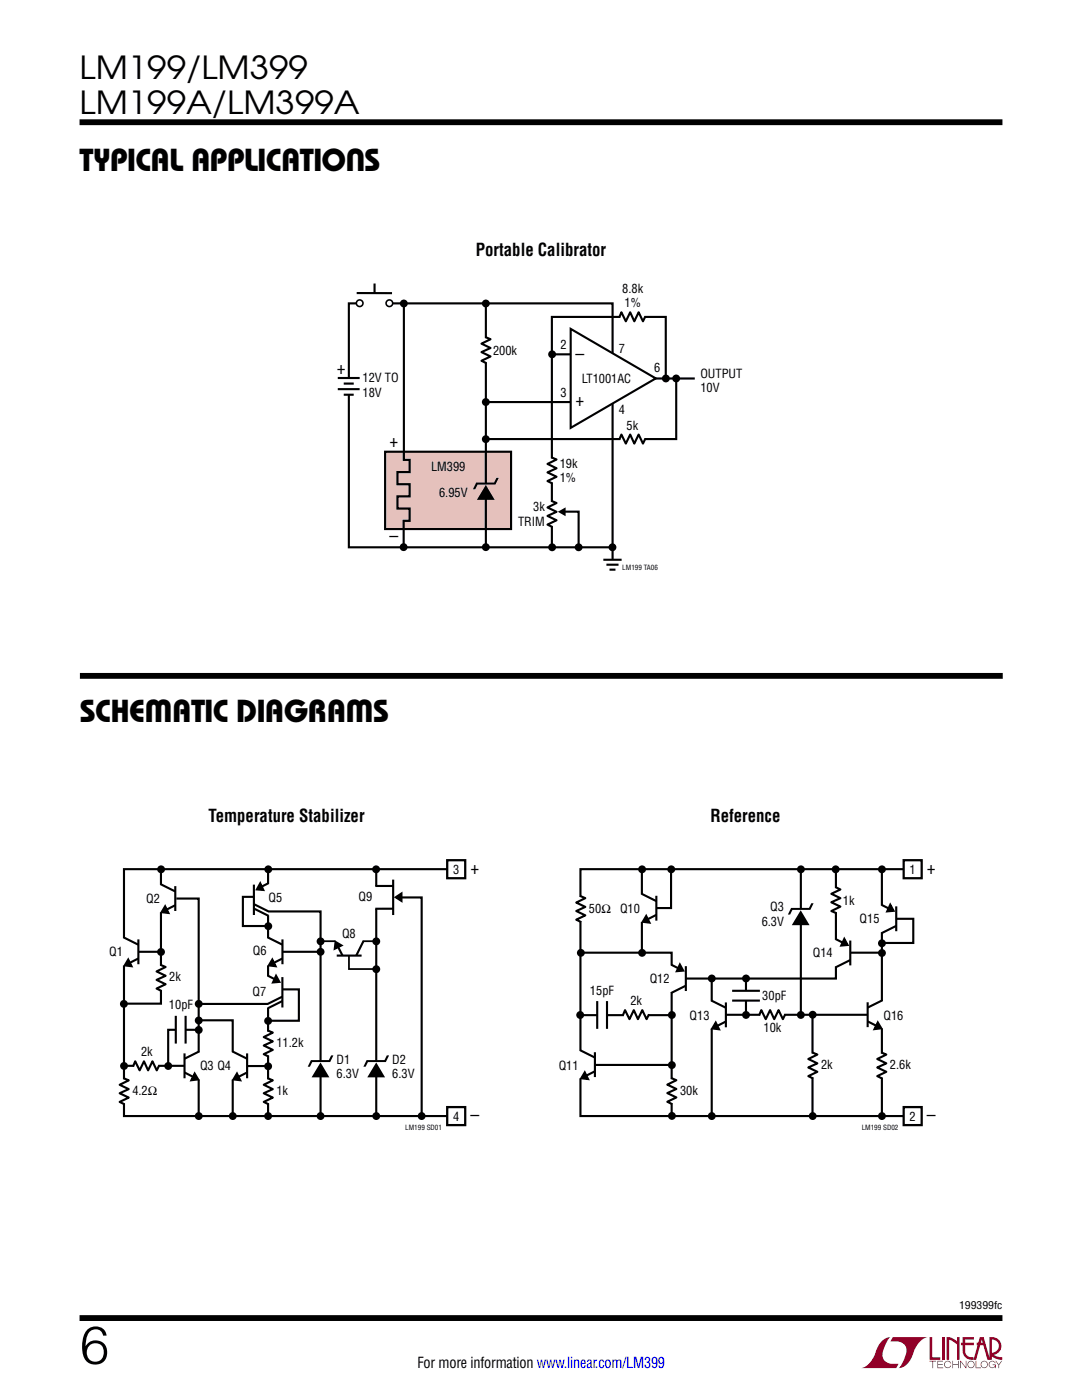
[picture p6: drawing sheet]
<svg xmlns="http://www.w3.org/2000/svg" width="216mm" height="279mm" viewBox="0 0 216 279" stroke-linecap="round" stroke-linejoin="round" font-family="sans-serif">
<g fill="#910028">
<path d="M185.5 266.8h.5v4.1h1.6v.5h-2.1z"/>
<path d="M176.2 267.4l1-.5h.5h-.1a6.2 6.2 0 0 0-1.4 4 2.58 2.58 0 0 0 3.1 1.3l-.5 .8h-6.9a4.9 4.9 0 0 0 3-3.8l.4-.7z"/>
<path d="M178.1 266.9h7a4.9 4.9 0 0 0-3.1 3.7 3.2 3.2 0 0 1-2.7 2.4h.1a6.2 6.2 0 0 0 1.4-4.1 2.58 2.58 0 0 0-3.1-1.2z"/>
<path d="M188 266.8h.5v4.6h-.5z"/>
<path d="M188.9 266.8l1 .2 1.1 .7v-.9h.5v4.6h-.5v-3.1l-1.6-.9v4h-.5z"/>
<path d="M185.5 271.6h1.3v.1h-.6v1.3h-.1v-1.3h-.6z"/>
<path d="M187 271.6h1.2v.1h-1v.5h.9v.2h-.9v.5h1v.1h-1.2z"/>
<path d="M190 271.6h.2v.6h1v-.6h.1v1.4h-.1v-.6h-1v.6h-.2z"/>
<path d="M191.6 271.6h.1l1 1.2v-1.2h.1v1.4l-1.1-1.2v1.2h-.1z"/>
<path d="M194.7 271.6h.1v1.3h.9v.1h-1z"/>
<path d="M198.6 271.6h.2l.5 .7 .5-.7h.2l-.6 .8v.6h-.2v-.6z"/>
<path d="M192.1 266.8h2.2v.5h-1.7v.7h1.7v.5h-1.7v1.1a1.32 1.32 0 0 0 1.7 1.3v.5l1.2-4.6h.8l1.1 4.1v-4.1a1.84 1.84 0 0 1 2.4 1.4 1.84 1.84 0 0 1-1.5 2.2l.8 .4 .9 .1v.5l-1.2-.2-1-.6v-.6a1.34 1.34 0 0 0 1.5-1.2 1.34 1.34 0 0 0-1.4-1.5v4.1h-.9l-.8-2.9h-1.3v-.5h1.2l-.2-.7-1.1 4.1a2.06 2.06 0 0 1-2.7-1.3v-1.6h-.4v-.5h.4z"/>
<path d="M193.2 271.8a.72 .72 0 0 1 1.2 .1 .72 .72 0 0 1-.4 1.1 .72 .72 0 0 1-1-.7h.2a.59 .59 0 0 0 .8 .5 .59 .59 0 0 0 .2-.9 .59 .59 0 0 0-1 .2v.2h-.2z"/>
<path d="M195.9 271.8a.72 .72 0 0 1 1.1 .1 .72 .72 0 0 1-.4 1.1 .72 .72 0 0 1-.9-.7h.1a.59 .59 0 0 0 .8 .5 .59 .59 0 0 0 .2-.9 .59 .59 0 0 0-.9 .2l-.1 .2h-.1z"/>
<path d="M197.5 271.8a.72 .72 0 0 1 1.2 .2h-.2a.59 .59 0 0 0-.9-.1 .59 .59 0 0 0 .1 .9 .59 .59 0 0 0 .9-.4h-.5v-.1h.6v.7h-.1v-.3a.73 .73 0 0 1-1.1 .2 .73 .73 0 0 1 0-1.1z"/>
<path d="M188.6 271.8a.71 .71 0 0 1 1.2 .3h-.1a.59 .59 0 0 0-.9-.3 .59 .59 0 0 0-.1 1 .59 .59 0 0 0 1-.3h.1a.73 .73 0 0 1-1.1 .4 .73 .73 0 0 1-.1-1.1z"/>
</g>
<path d="M15.9 24.4h184.1M15.9 134.9h184.2M15.9 263h184.1" fill="none" stroke="#000" stroke-width="1.2" stroke-linecap="butt"/>
<path d="M76.8 90.2h25.2v15.4h-25.2z" fill="#e5c1bc"/>
<g fill="none" stroke="#000" stroke-width=".42">
<path d="M71.2 58.5h7M80.6 60.7v31.1h1.1v2.4h-2.4v2.4h2.4v2.5h-2.4v2.4h2.4v2.5h-1.2v5.1M96.9 67.3l1 .4-1.8 .9 1.8 .9-1.8 .8 1.8 .8-1.8 .9 1 .5M97 60.6v48.7M110.1 70.7h4.3M127.1 75.5h7.7M128.8 63.1l-.5 1-.9-1.8-.8 1.8-.9-1.8-.8 1.8-.9-1.8-.4 1M132.8 75.2v-12h-22.7v45.4M134.9 75.5h3.7M134.9 75.2v12.4h-37.5M76.8 90.2h25.2v15.4h-25.2zM97 80.2h17.4"/>
<path d="M128.8 87.5l-.5 1-.9-1.8-.8 1.8-.9-1.8-.8 1.8-.9-1.8-.4 1M112.6 102.1h2.9v7.2M122.2 109.2h-52.6v-48.7h52.6v52.3"/>
</g>
<path d="M71.8 60.5h5.9M97 67.5v4.8M123.8 63.2h4.8M123.8 87.6h4.8" fill="none" stroke="#fff" stroke-width="1.1" stroke-linecap="butt"/>
<path d="M96.9 96.4v2.2" fill="none" stroke="#e5c1bc" stroke-width="1.1" stroke-linecap="butt"/>
<g fill="#000">
<path d="M96.9 96.8l1.8 3h-3.5zM95 96.3h3.6l.5-.9h.4l-.6 1.3h-3.6l-.5 .9h-.4zM111.3 102.1l1.6-.8v1.7z"/>
<circle cx="80.6" cy="60.6" r=".79"/>
<circle cx="96.9" cy="60.6" r=".79"/>
<circle cx="110.2" cy="70.7" r=".79"/>
<circle cx="132.9" cy="75.5" r=".79"/>
<circle cx="134.9" cy="75.5" r=".79"/>
<circle cx="96.9" cy="87.6" r=".79"/>
<circle cx="96.9" cy="80.2" r=".79"/>
<circle cx="80.5" cy="109.2" r=".79"/>
<circle cx="96.9" cy="109.2" r=".79"/>
<circle cx="110.2" cy="109.2" r=".79"/>
<circle cx="115.5" cy="109.2" r=".79"/>
<circle cx="122.2" cy="109.2" r=".79"/>
</g>
<circle cx="71.8" cy="60.5" r=".66" fill="#fff"/>
<circle cx="71.8" cy="60.5" r=".66" fill="none" stroke="#000" stroke-width=".32"/>
<circle cx="77.7" cy="60.5" r=".66" fill="#fff"/>
<circle cx="77.7" cy="60.5" r=".66" fill="none" stroke="#000" stroke-width=".32"/>
<path d="M74.7 56.6v1.9M67.4 75.4h4.4M67.4 77.7h4.4M68.6 76.6h2M68.6 78.8h2M110 100l1 .4-1.8 .9 1.8 .8-1.8 .9 1.8 .8-1.8 .9 1 .5M110 91.3l1 .4-1.8 .9 1.8 .9-1.8 .8 1.8 .8-1.8 .9 1 .5M120.4 111.7h3.6M121 112.7h2.4M121.6 113.7h1.2" fill="none" stroke="#000" stroke-width=".42"/>
<path d="M69.6 75.5v3.3M110.1 91.5v4.8M110.1 100.2v4.8M122.2 111.7v2.2" fill="none" stroke="#fff" stroke-width="1.1" stroke-linecap="butt"/>
<path d="M113.9 65.6l17 9.9-17 9.9z" fill="#fff"/>
<g fill="none" stroke="#000" stroke-width=".42">
<path d="M113.9 65.6l17 9.9-17 9.9zM32 176.5l3 1.4M32.1 173.5v26.8h-7M35 176.8v5M35.2 179.3h4.4v43.4M50.7 176.5v6.1M51.1 179h-2.6v5.8h5M53.5 173.5v49.1M53.6 176.3l-1.9 .9M74.9 176.8h3.5M75.1 173.6v48.7M78.5 175.5v7.1"/>
<path d="M79.8 179.1h4.3v43.5M90.6 173.5h-65.9v49.2h65.9M24.7 187.1l2.9 1.4M27.1 190h4.9M27.6 191.3l-2.4 1.2M27.6 187.5v4.9M32 192.6l1 .4-1.8 .9 1.8 .8-1.8 .9 1.8 .8-1.8 .9 1 .5M35 180.7l-2.5 1.2M50.7 181.3l2.9 1.5M50.7 180.4l2.9 1.5h10.4v40.4M53.4 187.1l2.9 1.4M53.4 194.7l1.9 .9"/>
<path d="M55.6 197.4h4v6.3h-6.1M56 190h8M56.3 198.9l-2.9 1.5h-13.7M56.3 199.8l-2.9 1.4M56.3 191.3l-2.4 1.2M56.3 195v6.1M56.4 187.5v4.9M67.1 188.3l1.2 2.4M67.2 190.7h5M72.5 187.8l-1.4 2.9M78.4 181.4h-3.5M24.7 215.2l1 .4-1.8 .9 1.8 .9-1.8 .8 1.8 .8-1.8 .9 1 .5"/>
<path d="M24.7 212.7h12.7M31.8 212.6l-.5 1-.9-1.8-.8 1.8-.9-1.8-.8 1.8-.9-1.8-.4 1M36.8 210.2v5M36.8 214l2.5 1.3M39.7 209.8l-2.9 1.5M40 203.6h6.4v19.1M46.4 209.8l2.9 1.5M48.9 212.8h4.2M49.3 214l-2.4 1.3M49.3 210.2v5M53.4 205.7l1 .4-1.8 .9 1.8 .8-1.8 .9 1.8 .8-1.8 .9 1 .5M53.4 215.2l1 .4-1.8 .9 1.8 .9-1.8 .8 1.8 .8-1.8 .9 1 .5"/>
</g>
<path d="M64.3 187.8h10.7M69.6 190.2v3.2h5.4" fill="none" stroke="#000" stroke-width=".35"/>
<g fill="none" stroke="#fff" stroke-width="1.1" stroke-linecap="butt">
<path d="M32.1 176.6v5.5M33.3 179.3h1.7M50.7 179h1.6M53.5 176.4v6.3M75.1 176.8v4.6M89.3 173.5h3.5M91 171.7v3.6M24.8 187.2v5.5M26 190h1.6M32.1 192.8v4.8M53.5 194.9v6.3M53.5 187.2v5.5"/>
<path d="M54.7 197.5h1.6M54.7 190h1.7M66.9 187.9h5.5M69.7 189.1v1.6M24.8 215.4v4.8M26.8 212.7h4.8M36.8 212.7h1.6M39.7 210v5.5M46.5 210v5.5M47.7 212.7h1.6M53.5 205.9v4.8M53.5 215.4v4.8"/>
<path d="M64 211.7v2.2M75.1 211.7v2.2"/>
</g>
<g fill="#000">
<path d="M51.9 176.4l.6 1.2-1.2-.1zM79 179.1l1.1-.7v1.3zM25.6 191.6l.6 1.2-1.3-.2zM32.9 180.9l.6 1.3-1.2-.2zM54.3 191.6l.6 1.2-1.2-.2zM55.1 194.8l.6 1.1-1.2 .1zM67 188l1.1 .7-1.3 .6zM38.8 214.3l.7 1.1-1.3 .1zM47.3 214.3l.6 1.2-1.3-.1zM64 212l1.7 3h-3.5zM62 211.6h3.6l.5-1h.4l-.6 1.4h-3.6l-.5 .9h-.4zM75.1 212l1.7 3h-3.5z"/>
<path d="M73.2 211.6h3.5l.5-1h.4l-.6 1.4h-3.6l-.4 .9h-.5z"/>
<circle cx="32.1" cy="173.5" r=".79"/>
<circle cx="53.5" cy="173.5" r=".79"/>
<circle cx="75.1" cy="173.5" r=".79"/>
<circle cx="32.1" cy="190" r=".79"/>
<circle cx="53.5" cy="184.8" r=".79"/>
<circle cx="64" cy="190" r=".79"/>
<circle cx="64" cy="187.9" r=".79"/>
<circle cx="75.1" cy="187.9" r=".79"/>
<circle cx="75.1" cy="193.4" r=".79"/>
<circle cx="24.7" cy="200.3" r=".79"/>
<circle cx="24.7" cy="212.7" r=".79"/>
<circle cx="33.6" cy="212.7" r=".79"/>
<circle cx="39.7" cy="203.7" r=".79"/>
<circle cx="39.7" cy="200.3" r=".79"/>
<circle cx="39.7" cy="205.6" r=".79"/>
<circle cx="53.5" cy="212.8" r=".79"/>
<circle cx="53.5" cy="203.7" r=".79"/>
<circle cx="39.7" cy="222.7" r=".79"/>
<circle cx="46.4" cy="222.7" r=".79"/>
<circle cx="53.5" cy="222.7" r=".79"/>
<circle cx="64" cy="222.7" r=".79"/>
<circle cx="75.1" cy="222.7" r=".79"/>
<circle cx="84.1" cy="222.7" r=".79"/>
</g>
<path d="M51.9 176.4l.6 1.2-1.2-.1zM79 179.1l1.1-.7v1.3zM25.6 191.6l.6 1.2-1.3-.2zM32.9 180.9l.6 1.3-1.2-.2zM54.3 191.6l.6 1.2-1.2-.2zM55.1 194.8l.6 1.1-1.2 .1zM67 188l1.1 .7-1.3 .6zM38.8 214.3l.7 1.1-1.3 .1zM47.3 214.3l.6 1.2-1.3-.1z" fill="none" stroke="#000" stroke-width=".49"/>
<path d="M89.2 171.7h3.6v3.6h-3.6z" fill="#fff"/>
<path d="M89.2 171.7h3.6v3.6h-3.6z" fill="none" stroke="#000" stroke-width=".45"/>
<path d="M89.3 222.8h3.5M91 221v3.5" fill="none" stroke="#fff" stroke-width="1.1" stroke-linecap="butt"/>
<path d="M89.2 220.9h3.6v3.6h-3.6z" fill="#fff"/>
<path d="M89.2 220.9h3.6v3.6h-3.6z" fill="none" stroke="#000" stroke-width=".45"/>
<g fill="none" stroke="#000" stroke-width=".42">
<path d="M115.8 178.8l1 .4-1.8 .9 1.8 .9-1.8 .8 1.8 .9-1.8 .8 1 .5M128 178.4l2.9 1.4M128.1 173.5v16.6M131 178.8v4.9M133.9 173.5v7.7h-3.4M159.8 173.4v29.1M166.7 177l1 .5-1.8 .9 1.8 .8-1.8 .9 1.8 .8-1.8 .9 1 .4M166.8 173.5v21.8h-30.4M176 173.5v48.7M181.7 173.5h-65.9v49.2h65.9M115.9 190.1h18.1v32.1M130.9 182.6l-2.4 1.2"/>
<path d="M168.7 190.1h7.2M176.1 199.6l-3 1.5M35.1 202.7v5.6M37 202.7v5.6M39.3 205.5h-5.7v7.3M115.8 209.6l2.9 1.5M115.9 202.6h17.8M118.1 212.5h16M118.7 213.8l-2.4 1.2M118.7 210v5M129.5 202.4l-.5 1-.8-1.8-.9 1.8-.8-1.8-.9 1.8-.9-1.8-.4 1M133.9 215.1l1.1 .5-1.8 .9 1.8 .8-1.8 .9 1.8 .8-1.8 .9 .9 .5"/>
<path d="M144.1 202.5h29.8M156.7 202.4l-.5 1-.8-1.8-.9 1.8-.8-1.8-.9 1.8-.9-1.8-.4 1M162.1 210l1 .5-1.8 .8 1.8 .9-1.8 .8 1.8 .9-1.8 .9 1 .4M162.1 202.9v19.4M173.1 200v5M173.1 203.8l2.5 1.3M175.8 210l1.1 .5-1.9 .8 1.9 .9-1.9 .8 1.9 .9-1.9 .9 1 .4"/>
</g>
<g fill="none" stroke="#fff" stroke-width="1.1" stroke-linecap="butt">
<path d="M115.9 179v4.8M128.1 178.5v5.5M166.8 177.2v4.8M180.4 173.5h3.5M182.1 171.7v3.6M129.3 181.3h1.7M159.8 181.3v2.2M176 199.8v5.5M35.1 205.5h1.9M115.9 209.8v5.4M117.1 212.5h1.6M124.5 202.5h4.8"/>
<path d="M134.1 215.4v4.8M151.7 202.5h4.8M162.2 210.2v4.9M173.1 202.5h1.7M175.9 210.2v4.9"/>
</g>
<g fill="#000">
<path d="M128.9 182.9l.6 1.2-1.2-.2zM159.8 181.7l1.7 2.9h-3.5zM157.9 181.2h3.5l.5-.9h.4l-.6 1.3h-3.6l-.4 .9h-.5zM116.7 214.1l.6 1.2-1.3-.1zM175.2 204.1l.6 1.1-1.2 .1z"/>
<circle cx="128.1" cy="173.5" r=".79"/>
<circle cx="133.9" cy="173.5" r=".79"/>
<circle cx="159.8" cy="173.5" r=".79"/>
<circle cx="166.7" cy="173.5" r=".79"/>
<circle cx="176" cy="173.5" r=".79"/>
<circle cx="115.9" cy="190.2" r=".79"/>
<circle cx="128.1" cy="190.2" r=".79"/>
<circle cx="142" cy="195.3" r=".79"/>
<circle cx="148.9" cy="195.3" r=".79"/>
<circle cx="176" cy="188.3" r=".79"/>
<circle cx="176" cy="190.2" r=".79"/>
<circle cx="115.8" cy="202.6" r=".79"/>
<circle cx="134.1" cy="202.6" r=".79"/>
<circle cx="134.1" cy="212.6" r=".79"/>
<circle cx="148.9" cy="202.6" r=".79"/>
<circle cx="159.8" cy="202.6" r=".79"/>
<circle cx="134.1" cy="222.7" r=".79"/>
<circle cx="142" cy="222.7" r=".79"/>
</g>
<path d="M128.9 182.9l.6 1.2-1.2-.2zM116.7 214.1l.6 1.2-1.3-.1zM175.2 204.1l.6 1.1-1.2 .1z" fill="none" stroke="#000" stroke-width=".49"/>
<path d="M180.3 171.7h3.6v3.6h-3.6z" fill="#fff"/>
<path d="M180.3 171.7h3.6v3.6h-3.6z" fill="none" stroke="#000" stroke-width=".45"/>
<path d="M180.4 222.8h3.5M182.1 221v3.5" fill="none" stroke="#fff" stroke-width="1.1" stroke-linecap="butt"/>
<path d="M180.3 220.9h3.6v3.6h-3.6z" fill="#fff"/>
<path d="M180.3 220.9h3.6v3.6h-3.6z" fill="none" stroke="#000" stroke-width=".45"/>
<path d="M134 192.7v5.3M135.2 195.3h1.7M142 199.8v5.5M148.9 197.7v2M166.8 187.6v5.3M168 190.2h1.7M176 180.8v5.2M177.2 183.4h1.6M119.2 202.6h1.9M143.2 202.5h1.6" fill="none" stroke="#fff" stroke-width="1.1" stroke-linecap="butt"/>
<g fill="none" stroke="#000" stroke-width=".42">
<path d="M119.2 199.8v5.5M121.1 199.8v5.5M133.9 192.5l2.1 1.1M136.8 196.7l-2.9 1.5M136.9 192.8v5M141.9 199.7l2.9 1.4M142 195.5v26.7M146.1 199.7h5.5M146.1 197.7h5.5M148.9 195.3v7.2M166.8 187.4l2 1.1M169.6 191.6l-2.9 1.5"/>
<path d="M169.7 187.7v5M175.9 180.6l2.1 1M178.5 183.4h3.7v4.8h-5.7M178.8 184.8l-2.9 1.4M178.8 180.9v4.9M144.8 203.9l-2.4 1.2M144.8 200.1v4.9"/>
</g>
<g fill="#000">
<path d="M135.7 192.6l.6 1.1-1.2 .1zM168.5 187.5l.6 1.1-1.2 .1zM177.6 180.6l.7 1.1-1.2 .1zM142.8 204.1l.6 1.3-1.2-.2z"/>
<circle cx="162.2" cy="202.5" r=".79"/>
<circle cx="162.2" cy="222.7" r=".79"/>
<circle cx="176" cy="222.7" r=".79"/>
</g>
<path d="M135.7 192.6l.6 1.1-1.2 .1zM168.5 187.5l.6 1.1-1.2 .1zM177.6 180.6l.7 1.1-1.2 .1zM142.8 204.1l.6 1.3-1.2-.2z" fill="none" stroke="#000" stroke-width=".49"/>
<text font-size="10.6" x="15.9" y="272.2">6</text>
<g font-size="6.3">
<text x="15.9" y="15.7">LM199/LM399</text>
<text x="15.9" y="22.8">LM199A/LM399A</text>
<text x="15.9" y="34.1">Typical Applications</text>
<text x="15.9" y="144.1">Schematic Diagrams</text>
</g>
<g font-size="3.5">
<text x="95" y="51.1">Portable Calibrator</text>
<text x="114.8" y="71.9">–</text>
<text x="67.2" y="74.7">+</text>
<text x="114.8" y="81.1">+</text>
<text x="77.7" y="89.1">+</text>
<text x="77.7" y="108.1">–</text>
<text x="41.6" y="164">Temperature Stabilizer</text>
<text x="141.8" y="164">Reference</text>
<text x="93.9" y="174.4">+</text>
<text x="185" y="174.4">+</text>
<text x="93.9" y="223.7">–</text>
<text x="185" y="223.7">–</text>
</g>
<text font-size="3" x="83.3" y="273.1">For more information www.linear.com/LM399</text>
<g font-size="2.5">
<text x="124.2" y="58.5">8.8k</text>
<text x="124.6" y="61.3">1%</text>
<text x="98.4" y="70.8">200k</text>
<text x="111.8" y="69.7">2</text>
<text x="123.5" y="70.4">7</text>
<text x="72.3" y="76.3">12V TO</text>
<text x="116.1" y="76.5">LT1001AC</text>
<text x="130.5" y="74.3">6</text>
<text x="139.8" y="75.4">OUTPUT</text>
<text x="72.3" y="79.2">18V</text>
<text x="111.8" y="79.1">3</text>
<text x="123.5" y="82.6">4</text>
<text x="139.8" y="78.2">10V</text>
<text x="125" y="85.7">5k</text>
<text x="86" y="94">LM399</text>
<text x="111.7" y="93.3">19k</text>
<text x="87.6" y="99.2">6.95V</text>
<text x="111.7" y="96.2">1%</text>
<text x="103.4" y="104.9">TRIM</text>
<text x="106.4" y="102.1">3k</text>
<text x="53.6" y="180">Q5</text>
<text x="71.5" y="179.9">Q9</text>
<text x="90.4" y="174.4">3</text>
<text x="181.5" y="174.4">1</text>
<text x="29.2" y="180.2">Q2</text>
<text x="117.5" y="182.1">50Ω</text>
<text x="123.7" y="182.2">Q10</text>
<text x="152" y="184.7">6.3V</text>
<text x="153.7" y="181.9">Q3</text>
<text x="168.2" y="180.7">1k</text>
<text x="171.5" y="184.3">Q15</text>
<text x="21.8" y="190.7">Q1</text>
<text x="50.4" y="190.7">Q6</text>
<text x="68.3" y="187.1">Q8</text>
<text x="162.2" y="191">Q14</text>
<text x="33.8" y="195.9">2k</text>
<text x="129.6" y="196.2">Q12</text>
<text x="33.7" y="201.4">10pF</text>
<text x="50.4" y="198.8">Q7</text>
<text x="117.7" y="198.5">15pF</text>
<text x="125.8" y="200.6">2k</text>
<text x="137.6" y="203.5">Q13</text>
<text x="152.1" y="199.6">30pF</text>
<text x="176.3" y="203.5">Q16</text>
<text x="55.2" y="209">11.2k</text>
<text x="152.4" y="205.9">10k</text>
<text x="28.2" y="210.8">2k</text>
<text x="39.9" y="213.5">Q3 Q4</text>
<text x="67.2" y="212.3">D1</text>
<text x="67.2" y="215.1">6.3V</text>
<text x="78.3" y="212.3">D2</text>
<text x="78.3" y="215.1">6.3V</text>
<text x="111.5" y="213.4">Q11</text>
<text x="163.8" y="213.4">2k</text>
<text x="177.6" y="213.4">2.6k</text>
<text x="26.4" y="218.5">4.2Ω</text>
<text x="55.2" y="218.5">1k</text>
<text x="135.7" y="218.5">30k</text>
<text x="90.4" y="223.7">4</text>
<text x="181.5" y="223.7">2</text>
</g>
<text font-size="2.1" x="191.4" y="261.2">199399fc</text>
<g font-size="1.4">
<text x="124.2" y="113.8">LM199 TA06</text>
<text x="80.9" y="225.4">LM199 SD01</text>
<text x="171.9" y="225.4">LM199 SD02</text>
</g>
</svg>
